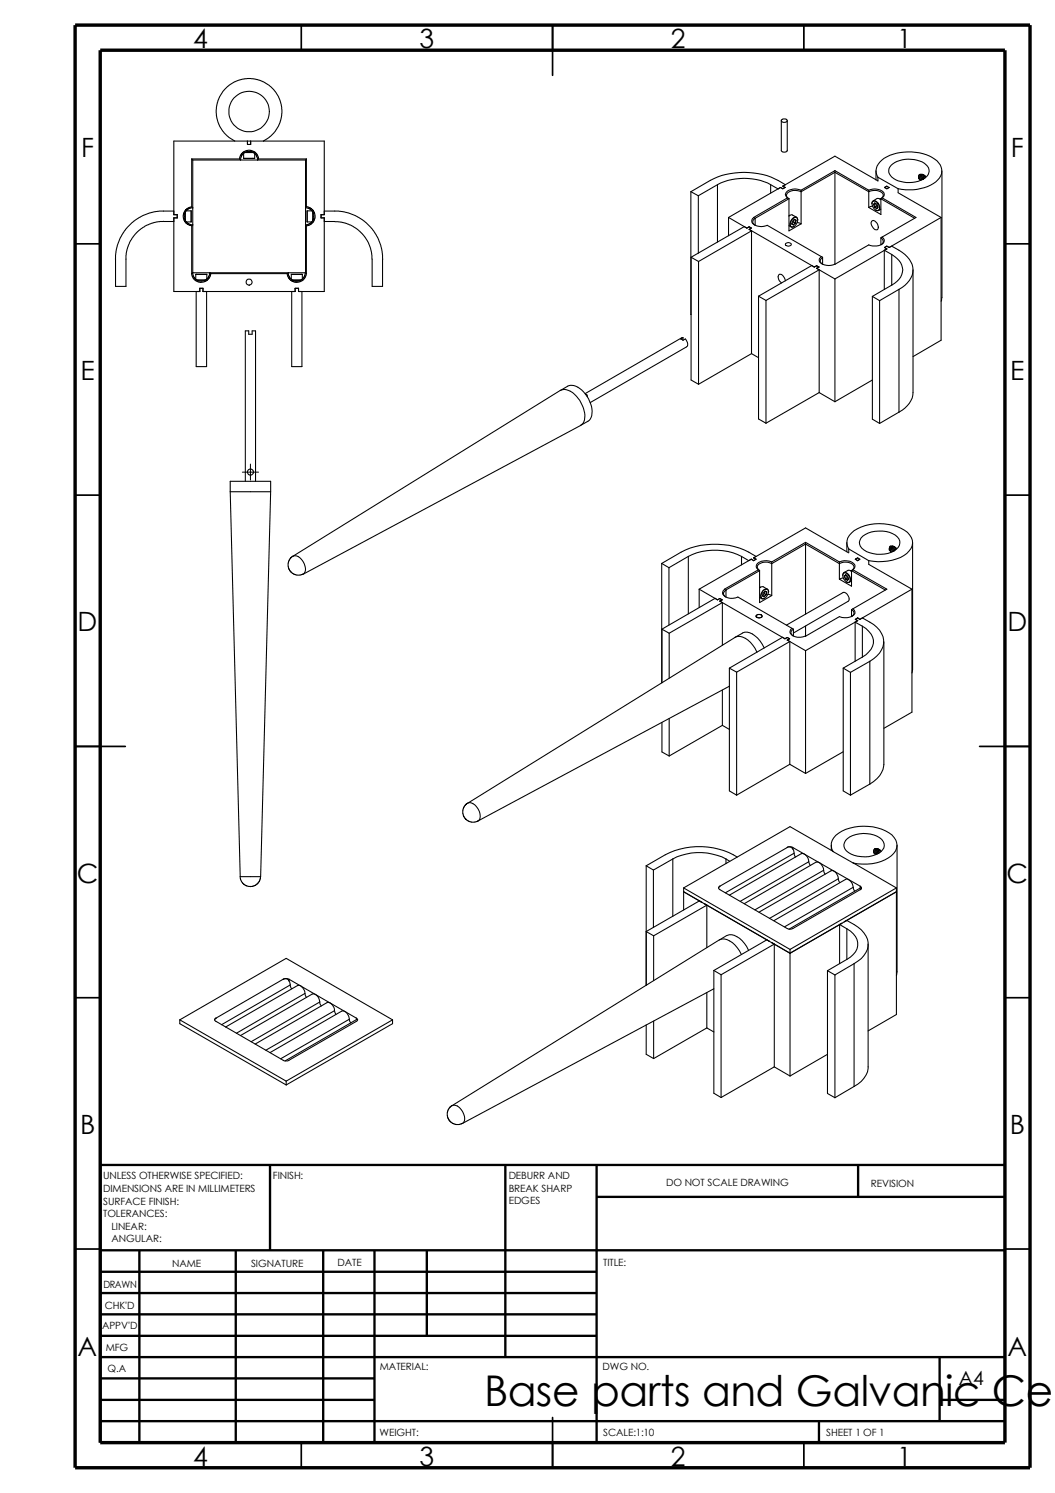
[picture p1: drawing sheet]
<svg xmlns="http://www.w3.org/2000/svg" width="210mm" height="297mm" viewBox="0 0 210 297" stroke-linecap="round" stroke-linejoin="round" font-family="sans-serif">
<g fill="none" stroke="#000" stroke-width=".34">
<path d="M59.9 5v5M109.9 5v10M159.9 5v5M14.9 48.5h5M199.9 48.5h5M14.9 98.5h5M199.9 98.5h5M14.9 148.5h10M194.9 148.5h10M14.9 198.5h5M199.9 198.5h5M14.9 248.5h5"/>
<path d="M199.9 248.5h5M59.9 287v5M109.9 282v10M159.9 287v5"/>
</g>
<g fill="none" stroke="#000" stroke-width=".47">
<path d="M53.7 231.8v17M100.5 231.8v38.2M118.7 231.8v55.2M118.7 238.1h81.2M170.7 231.8v6.3M199.9 231.8h-180v55.2M19.9 248.8h180M19.9 257.3h98.8M19.9 253h98.8M27.7 248.8v38.2M46.9 248.8v38.2M64.3 248.8v38.2"/>
<path d="M74.5 248.8v38.2M84.9 248.8v17M19.9 265.8h98.8M19.9 261.5h98.8M19.9 278.5h54.6M19.9 274.2h54.6M19.9 270h180M186.9 278.5h13M186.9 270v12.7M19.9 282.7h180M162.9 282.7v4.3"/>
</g>
<path d="M14.9 5h190v287h-190zM19.9 10h180v277h-180z" fill="none" stroke="#000" stroke-width=".68" stroke-linecap="butt"/>
<g fill="none" stroke="#000" stroke-width=".21">
<path d="M34.6 28.1h29.9v14.6h-.6v.6h.6v14.7h-5.1v-.6h-.7v.6h-18.3v-.6h-.6v.6h-5.2v-14.7h.7v-.6h-.7zM38.1 31.6v9.5M38.1 31.6h9.6M38.1 31.6l.3 .2M38.4 31.8h22.4M38.4 31.8v22.5M46.7 28.1l-1.7-1.2-.6-.7-.8-1.2-.5-2-.1-1.2 .2-1.4 .5-1.2 .7-1 1.2-1.2 1.4-.9 2.2-.5 2.1 .2 1.2 .5 1.1 .7 1.4 1.5 .6 1.1 .4 1.2v2.2l-.5 2-1 1.5-.9 .8-1.2 .8M47.7 31.6l.2 .2M48.5 31.5h2.2M48.5 30.5v1M48.7 30.4h1.8M48.7 30.3h1.7"/>
<path d="M48.9 30.2v.1M49.2 28.1v.6h.7v-.6M49.9 30.1l.3 .1M50.2 30.2v.1M50.7 30.5v1M51.4 31.6l-.3-.9-.4-.5-.7-.3h-.6l-1.2 .5-.4 .7-.1 .5M60.8 31.8v22.5M61 31.6h-9.6l-.1 .2-.1-.5-.4-.7-.5-.3-.8-.2-.7 .2-.5 .4-.4 .6-.1 .5M61 31.6v9.5M61 31.6l-.2 .2M137.5 38.1l1.4 .8M137.5 38.1v24.5"/>
<path d="M138.9 38.9v11.5M142.7 36.7a11.7 11.7 0 0 1 10.6 0M142.7 36.7v11.5M142.7 36.7l-3.8 2.2M153.3 36.7v1.7M153.3 36.7l1.5 .9 .5-.3M155.3 37.3l-10.4 6M155.4 24v6l.4 .3 .6-.1 .2-.2v-6M155.4 23.9l.4-.2h.5l.2 .1 .1 .3-.2 .2h-.6l-.4-.2zM155.7 37l.6-.3a15 15 0 0 0-15-.8l-3.8 2.2M155.7 37l.5 .3-.5 .2-.4-.2M156.7 39.4l-6.7 3.9"/>
<path d="M156.7 39.4l.3 .1M157 39.5a.74 .74 0 0 1-.5-.7 .74 .74 0 0 1 .6-.7l1.2-.2 1.1 .2 6.7-3.8 6.7 3.8a2.3 2.3 0 0 1 2.9 .6 .85 .85 0 0 1-.4 .8M157 39.5l-6.8 3.9M157 39.5v6.4l2.4-1.4M159.4 37.8a2.57 2.57 0 0 0-3.1 .6 .79 .79 0 0 0 .4 1M159.4 37.8v6.7M166.1 34v18.6M166.1 34l-6.7 3.8M166.1 34l6.7 3.8M172.8 37.8a2.6 2.6 0 0 1 3.1 .6 .75 .75 0 0 1-.4 1M172.8 37.8v3.5M174.3 34v1.8"/>
<path d="M174.7 35.3a2.71 2.71 0 0 1 1.2-3.8 9.8 9.8 0 0 1 10.5 .5 2.68 2.68 0 0 1-.7 4.5 10 10 0 0 1-7 1M174.7 35.3l4 2.2M174.7 35.3v.7M174.7 36l-8.6-4.9-10.4 5.9M175 39.6l.3 .1-.6-.2-1 .5M175.3 39.5v3.2l-2.5-1.4M175.3 39.5l6.7 3.9M175.5 39.4l6.7 3.9-6.7 3.9M175.5 39.4l-.2 .1M176 37.3l.4-.3 .5 .3-.5 .2zM177.3 32.9a5.8 5.8 0 0 1 6.9-.1 1.65 1.65 0 0 1-.5 2.8 5.7 5.7 0 0 1-6.5-.7 1.49 1.49 0 0 1 .1-2zM178.7 37.5v.8"/>
<path d="M178.7 38.4l8.5 4.9M183 34.7a.87 .87 0 0 1 1.1 .5 .72 .72 0 0 0-1.1-.3l.1 .9-.3-.3M183 34.7l-.2 .4v.4M183 34.7l-.2 .2v.6M183.3 34.8v.3M183.3 34.7a.85 .85 0 0 0-.1 1.2M183.4 35.8l-.2-.7 .1-.4a.91 .91 0 0 0 0 1.1M183.6 35.7l-.2-.4 .1-.6 .1 1M183.6 34.8l.2 .8M183.7 34.8l.2 .7M183.9 34.9l.1 .5M183.9 35l.2 .3"/>
<path d="M187.4 34v25.2l-.2 .7M32.6 44l-2 .3-1.8 .7-1.5 1.1-1.3 1.7-.6 1.4-.3 1.6v6.2h-2.1v-5.4M32.6 44.1h2M34.6 42h-2.9l-1.8 .3-1.6 .6-1.7 1.1-1.6 1.6-1.1 1.7-.7 2.3-.3 2M36.7 43.5l.1 .1M36.7 42.5h.1M36.8 42.2v1.7M36.9 42.2v1.7M37 44.2h1M37 42h1M38 42v2.2M38.1 41.1l-1 .5-.4 .4-.3 .8 .1 .7 .4 .7 .4 .4 .8 .3"/>
<path d="M38.1 54.4l.4 1 .5 .5 .8 .3 .8-.1 .6-.3 .5-.5 .3-.9M38.1 41.1l.3 .3-.8 .1-.6 .4-.3 .6-.1 .6 .1 .5 .3 .6 .6 .4 .7 .1-.2 .2M38.1 44.9v9.5M38.4 54.3l.1 .7 .4 .5 .6 .4 .5 .1 .6-.1 .5-.4 .5-.5 .1-.7M38.4 54.3l-.3 .1M38.4 54.3h22.4M38.9 54.6h2.2M38.9 54.6v.9M39 58v14.9h2.1v-14.9M39.2 55.7h1.7M39.2 55.8h1.7M39.5 55.8h.1"/>
<path d="M39.5 55.8v.1M40.7 55.8h.1M41.1 54.6v.9M41.8 54.3l.2 .1M42 54.4h15.1l.3-.1 .1 .7 .4 .5 .6 .4 .6 .1 .5-.1 .6-.4 .4-.5 .1-.7 .3 .1M57.1 54.4l.5 1.1 .4 .4 .8 .3 .8-.1 .6-.3 .5-.5 .3-.9M58 54.6h2.2M58 54.6v.9M58 58v14.9h2.1v-14.9M58.2 55.7h1.7M58.3 55.8h1.6M58.5 55.8h.1"/>
<path d="M59.6 55.8l-.8 .1M59.6 55.8v.1M59.6 55.8h.1M60.2 54.6v.9M60.8 41.3l.7 .2 .5 .4 .3 .4 .2 .7-.1 .6-.3 .6-.6 .4-.7 .1 .2 .2M60.8 54.3l.2 .1M61 41.1l.8 .3 .5 .5 .4 1v.6l-.4 .7-.5 .5-.8 .2M61 54.4h.1M61 44.9v9.5M61 41.1l-.2 .3M61.1 44.2h1M61.1 42h1"/>
<path d="M61.1 42v2.2M62.2 42.2v1.7M62.3 43.6h.1M62.3 42.5h.1M62.3 42.2v1.7M64.5 44.1h2.8l1.6 .3 1.1 .5 1.1 .7 1.4 1.4 .9 1.4 .5 1.8 .1 1.4v5.4h2.1v-5.4M64.5 42h2.9l1.8 .3 1.6 .6 1.7 1.1 1.6 1.6 1.1 1.7 .7 2.3 .3 2M137.5 51.2l1.5 .8M137.5 51.2v24.4l1.5 .9M139 52v24.5M144.9 43.3l3.7 2.1 .5-.3 .4 .3-.4 .2M144.9 43.3v3.6"/>
<path d="M148.1 45.1l-10.6 6.1M149.1 45.6l.4 .3M149.1 45.6l12.9 7.5M149.5 45.9l-10.5 6.1M149.5 45.9v24.5M150 43.3a.81 .81 0 0 0-.4 .9 .81 .81 0 0 0 .7 .6l1.2 .3 1.2-.3 10.7 6.3M150 43.3l.2 .1M150.2 43.4a.74 .74 0 0 0-.4 .7 .74 .74 0 0 0 .4 .7M150.2 43.4v1.4M150.9 58.9l1.5 .9M150.9 58.9v24.5l1.5 .8M152.4 59.8v24.4"/>
<path d="M152.4 59.8l10.6-6.1v24.4M156.3 55.9a1.4 1.4 0 0 0-1.2-1.3 1.19 1.19 0 0 0 .4 1.7M156.3 48.5l.5-.2 .5 .1 .1 .2a.65 .65 0 0 1-.6 .4 .65 .65 0 0 1-.5-.4zM157 44.9l.4 .2M157.1 42.8l-.1 .2 .6-.2 .9 .4M157.6 44.5l.2 .2M157.7 43.6a.59 .59 0 0 1 .9-.2 1.37 1.37 0 0 1-1.1 1.8 1.08 1.08 0 0 1 .2-1.6zM157.8 44.7h.1M157.9 44.2l-.3 .2M157.9 44.2l.3 .2M157.9 43.7v.5M158 43.7l.3 .1"/>
<path d="M158.2 44.4h.1M158.2 44.4l-.4 .3M158.3 44.4l-.4 .3M158.3 43.8h.1M158.3 43.8l-.1 .6M158.4 43.8l-.3-.2-.5 .4-.1 .6 .4 .1M158.4 43.8l-.1 .6M158.6 44.3l.8 .2M158.7 43.8a.56 .56 0 0 0-.4-.7 .56 .56 0 0 0-.7 .5l-.4 .8a.61 .61 0 0 0 .4 .8l.4-.1M162 53.1l-.5-.3-10.6 6.1M162 53.1l.5-.2 .4 .2-.4 .3 3.6 2.1M163.4 51.1a.81 .81 0 0 0-.4 .8 .81 .81 0 0 0 .7 .7l1.2 .2 1.2-.2"/>
<path d="M163.4 51.1l.3 .1M163.7 51.2l-.3 .2a.65 .65 0 0 0 .2 1.1M163.7 51.2v1.4M166.1 55.5v24.4M173.4 44.1a.67 .67 0 0 1 1.1 .3l.2 .6a.55 .55 0 0 1-.3 .8 .55 .55 0 0 1-.7-.5l-.4-.8zM173.5 40.5v-.2a.54 .54 0 0 1 .4-.4 .54 .54 0 0 1 .6 .3 1.01 1.01 0 0 1 .2 1.7l-.5-.1M173.5 40.5h.1M173.6 59v24.4l1.4 .8M173.6 59l1.4 .8M173.6 41l-.8 .3M173.7 40.1a1.14 1.14 0 0 1 1.1 .5 1.14 1.14 0 0 1 0 1.3 1.27 1.27 0 0 1-1.1-1.8zM173.8 40.6l.2-.2 .5 .2 .2 .6-.2 .3"/>
<path d="M173.8 40.6l.2 .6M173.8 40.6l.1 .1M173.9 40.7l.3-.2 .2 .5M173.9 40.7l.1 .5M174 41.2l.5 .3M174 41.2l.5 .2M174 41.2h.1M174.1 40.4l-.2 .3M174.4 41l.3 .2-.2 .2M174.4 41l-.4 .2M174.5 41.4v.1M175 59.8v24.4"/>
<path d="M175.3 47.3a.74 .74 0 0 1 .4 .7 .74 .74 0 0 1-.4 .7zM175.3 41.6l-.5 .3M175.5 47.2a.84 .84 0 0 1 .4 .8 .84 .84 0 0 1-.7 .7 3 3 0 0 1-2.4 0l-6.7 3.9M175.5 47.2l-.2 .1M175.9 49.8l1.5 .8M175.9 49.8v7.8M176.4 49.5l-.5 .3M176.4 49.5l-10.3 6M176.9 49.2l.5-.2a7.3 7.3 0 0 1 4.1 3.6 4.3 4.3 0 0 1-2.6 5M176.9 49.2l-.5-.2-.4 .2 .4 .3M177.4 50.6a3.4 3.4 0 0 1 2 4.1 4 4 0 0 1-2 2M177.4 50.6v6.1"/>
<path d="M177.4 56.7l-3.8 2.3M178.9 57.6l-3.9 2.2M178.9 57.6v24.4M181.7 53.7v24.4a4.7 4.7 0 0 1-2.8 3.9M187.2 43.3l-10.3 5.9M187.2 43.3v24.4l-5.5 3.3M111.5 77.7l1.4-.9a3 3 0 0 1 3.6 1.6 4.8 4.8 0 0 1 .9 5l-.4 .4-1.5 .8M116.5 78.4l.3 .2v.4M135.9 67.2h-.3l-19.2 11.1M135.9 67.2l-.5 .2 .5 .3M135.9 67.7l.5-.3a1.12 1.12 0 0 1 .2 1.6l-19.2 11.1M135.9 67.2v.5"/>
<path d="M149.5 70.4l-10.5 6.1M149.5 70.4l1.4 .8M163 78.1l-10.6 6.1M163 78.1l3.1 1.8M173.6 75.6l-7.5 4.3M45.8 97.8h8M45.8 97.8v-2h8v2M45.8 97.8l2 76.6M48.8 95.8v-30h.7v.7h.7v-.7h.6v30M53.8 97.8l-1.9 76.6h-4.1M178.9 82l-3.9 2.2M58.3 110.7l-.6 .5-.4 .9v.6l.3 .8 .4 .5 .7 .3 1 .1 .6-.2"/>
<path d="M58.3 110.7l53.2-33a3.1 3.1 0 0 1 3.5 1.5 5.3 5.3 0 0 1 1.2 4.7l-.7 .8-55.1 29.5a2.33 2.33 0 0 0-.8-3.2l-.5-.4zM131.7 112.1l1.4 .8M131.7 112.1v23.7M133.1 112.9v11.4M136.9 110.7a11.9 11.9 0 0 1 10.6 0M136.9 110.7v11.4M136.9 110.7l-3.8 2.2M139.1 117.2l3.6 2.1M139.1 117.2v3.7M142.7 119.3l-.4-.3-10.6 6.2M142.7 119.3l.5-.2 .5 .2-.5 .3M143.2 119.6l.5 .3"/>
<path d="M143.2 119.6l13 7.5M143.7 119.9l-10.6 6.1M143.7 119.9v8.5M144.1 117.3a.81 .81 0 0 0-.3 .7 .81 .81 0 0 0 .5 .7 2.67 2.67 0 0 0 2.5 .1l10.8 6.2M144.1 117.3l.3 .1M144.4 117.4a.69 .69 0 0 0-.5 .7 .69 .69 0 0 0 .5 .6M144.4 117.4v1.4M147.5 110.7v1.7M147.5 110.7l1.5 .8 .5-.2M149.5 111.3l-10.4 5.9M149.9 111l.5-.3a15.1 15.1 0 0 0-14.9-.8l-3.8 2.2M149.9 111l.5 .3-.5 .2-.4-.2"/>
<path d="M150.9 113.4l-6.8 3.9M150.9 113.4l.2 .1M151.1 113.5a.77 .77 0 0 1-.4-.8 .77 .77 0 0 1 .6-.6 2.5 2.5 0 0 1 2.2 0l6.8-3.9 6.7 3.9a2.09 2.09 0 0 1 2.9 .6v.3l-.5 .5M151.1 118.9l.5 .2M151.1 113.5l-6.7 3.9M151.1 113.5v6.4l2.4-1.4M151.2 116.9l.5-.2 1 .5M151.3 116.8l-.2 .1M151.4 118.8l.3 .4 .4-.2M151.7 118.5l.3 .2M151.8 117.5a.64 .64 0 0 1 1-.1 1.43 1.43 0 0 1-1 1.7 .73 .73 0 0 1-.2-1.2zM152 118.7h.1"/>
<path d="M152.1 118.1l-.3 .3M152.1 118.1l.3 .2M152.1 117.7v.4M152.2 117.6l.3 .2M152.4 118.3h.1M152.4 118.3l-.4 .4M152.5 117.8l-.1 .5M152.6 117.8l-.4-.2-.4 .4-.1 .6 .3 .1M152.6 117.8l-.2 .5M152.6 117.8h-.1M152.8 118.2l.7 .3M153 117.7l-.2-.4a.94 .94 0 0 0-1.4 .9v.6"/>
<path d="M153.5 111.8a2.56 2.56 0 0 0-3 .6v.4l.4 .6M153.5 111.8v6.7M160.3 107.9l-6.8 3.9M160.3 107.9v14.3M160.3 107.9l6.7 3.9M167 111.8a2.64 2.64 0 0 1 3.1 .6v.4l-.4 .6M167 111.8v3.4M167.7 114.4a.45 .45 0 0 1 .1-.4 .45 .45 0 0 1 .5-.1 1.34 1.34 0 0 1 .7 2l-.6-.1M167.7 114.4v.1M167.8 115l-.8 .2M167.9 114a1.16 1.16 0 0 1 1.1 .6 1.16 1.16 0 0 1-.1 1.3 1.27 1.27 0 0 1-1-1.9zM168 114.6l.2-.3 .5 .3 .2 .6-.3 .3"/>
<path d="M168 114.6l.2 .6M168 114.6h.1M168 114.6l.2 .5M168.2 115.2l.4 .3M168.2 115.1l.4 .3M168.2 115.1v.1M168.3 114.4l-.3 .2M168.4 114.4l-.4 .2M168.4 115.8h.1M168.4 114.4l.2 .6M168.5 107.9v1.9M168.6 115l.2 .1"/>
<path d="M168.6 115l-.4 .1M168.6 115.4v.1M168.8 110l-8.5-5-10.4 6M168.9 109.2a2.61 2.61 0 0 1 1-3.6 9.8 9.8 0 0 1 10.7 .3 2.58 2.58 0 0 1-.2 4.2 9.5 9.5 0 0 1-7.6 1.4M168.9 109.2l3.9 2.3M168.9 109.2v.8M168.9 115.1l-.3 .3M169.3 113.5l.1 .2-.7-.2-.8 .4M169.4 115.6l-.4 .2M169.4 113.5v3.1l-2.4-1.4M169.4 113.5l6.7 3.9M169.7 113.4l6.7 3.8-6.7 3.9"/>
<path d="M169.7 113.4l-.3 .1M170.2 111.3l.4-.3 .5 .3-.5 .2zM171.3 107a5.8 5.8 0 0 1 7.3-.2 1.68 1.68 0 0 1-.7 2.8 5.9 5.9 0 0 1-6.4-.5 1.52 1.52 0 0 1-.2-2.1zM172.8 111.5v.8M172.9 112.3l8.5 4.9M177.1 108.7a1.1 1.1 0 0 1 1.3 .5 .7 .7 0 0 0-1.2-.3v.9l-.2-.3M177.1 108.7l-.1 .8M177.4 109.1v-.4l-.2 .5 .1 .6M177.5 108.7a.95 .95 0 0 0 0 1.1M177.5 108.7l-.1 .6 .2 .4M177.6 108.7l.2 .9M177.7 108.7l.1 .9"/>
<path d="M177.8 108.8l.2 .7M177.9 108.8l.2 .7M178.1 108.9l.1 .4M181.4 117.2l-10.3 6M181.4 117.2v24.5l-5.5 3.2M181.6 107.9v25.3l-.2 .7M131.7 125.2l1.4 .8M131.7 125.2v10.6M133.1 126v8.9M143.7 137.3v7M145.1 136.5l-50 26.8M145.1 132.9v24.5l1.5 .8"/>
<path d="M145.1 132.9l1.5 .8M146.6 133.7v24.5M146.6 133.7l10.5-6.1v24.5M147.7 125.9a2.23 2.23 0 0 1 2.5 .6 6.3 6.3 0 0 1 1.9 2.4M147.7 126l-1.4 .8M150.5 122.5a.81 .81 0 0 1 1-.2l.1 .3a.73 .73 0 0 1-1.2 0zM150.6 129.8a5.2 5.2 0 0 0-3.4-3.2l-.9 .1-53.3 33.1M156.2 127.1l-.5-.3-10.6 6.1M156.2 127.1l.4-.3 .5 .3-.5 .2 3.7 2.2M156.5 124.4l11.2-6.5a1.15 1.15 0 0 1 1 1.7l-10.8 6.3M157.6 125a.91 .91 0 0 0-.4 1.1 .91 .91 0 0 0 1 .6 3 3 0 0 0 2.1-.2M157.6 125l.3 .2"/>
<path d="M157.9 125.2a.69 .69 0 0 0-.6 .6 .69 .69 0 0 0 .5 .7M157.9 125.2v1.3M160.3 129.5v24.4M167.8 132.9v24.5l1.4 .8M167.8 132.9l1.4 .9M169.2 133.8v24.4M169.4 121.3a.73 .73 0 0 1 .5 .6 .73 .73 0 0 1-.4 .7M169.4 121.3v1.4M169.7 121.1a.83 .83 0 0 1 .4 .8 .83 .83 0 0 1-.6 .7 3 3 0 0 1-2.5 .1l-6.7 3.9v-2.1M169.7 121.1l-.3 .2M170.1 123.8l1.5 .8M170.1 123.8v7.8"/>
<path d="M170.6 123.5l-.5 .3M170.6 123.5l-10.3 6M171.1 123.2l.5-.3a7.8 7.8 0 0 1 3.8 3.1 3.8 3.8 0 0 1-1.6 5.1l-.7 .5M171.1 123.2l-.5-.3-.4 .3 .4 .3M171.6 124.6a3.4 3.4 0 0 1 2 4 4.9 4.9 0 0 1-2 2.1M171.6 124.6v6.1M171.6 130.7l-3.8 2.2M173.1 131.6v24.4M173.1 131.6l-3.9 2.2M175.9 127.7v24.4a4.9 4.9 0 0 1-2.8 3.9M93 159.8l-.6 .6-.3 .8v.6l.3 .8 .6 .6 .8 .4h.6l.7-.3M93 159.8a1.4 1.4 0 0 1 1.8 .7 2.49 2.49 0 0 1 .6 2.6l-.3 .2"/>
<path d="M131.7 143.7v5.9l1.4 .8M133.1 143v7.4M143.7 144.3l-10.6 6.1M143.7 144.3l1.4 .8M157.1 152.1l-10.5 6.1M157.1 152.1l3.2 1.8M167.8 149.6l-7.5 4.3M173.1 156l-3.9 2.2M51.8 174.4v.5l-.4 .7-.7 .6-.9 .2-.8-.2-.4-.2-.7-1-.1-.6M128.6 172.3l1.4 .8M128.6 172.3v23.7M130 173.1v11.4"/>
<path d="M133.9 170.9a11.6 11.6 0 0 1 10.5 0M133.9 170.9v11.4M133.9 170.9l-3.9 2.2M136 176.7v4.4M136 176.7l21.2 12.2M139.1 179.2l-10.5 6.1 1.4 .9M139.7 179.5l-3.7-2.1 21.2 12.3M140.1 179.8l.5 .3M143.2 176.3l-.2 .4M143.2 176.3a.35 .35 0 0 0-.2 .4 .35 .35 0 0 0 .2 .3l13.8 7.9 .7-.2 13.5-7.7M143.2 176.3v.1M144.4 170.9v.9"/>
<path d="M144.4 170.9l.8 .5M146.7 170.5a14.8 14.8 0 0 0-14.3-.4l-3.8 2.2M156.6 168.6l.2-.1a.82 .82 0 0 1 .9 .4M156.6 168.6a.98 .98 0 0 1 1.1 0M156.6 168.6h.1M156.6 168.6l-13.4 7.7M157.7 168.9l.3 .9M157.7 168.6v.3M157.7 168.6l13.5 7.7M158 169.8l.3 .7M158 169.8l-13.7 7.8M160.9 171.4l.3 .8"/>
<path d="M160.9 171.4a1.52 1.52 0 0 0-1.5-1.6l-14.3 8.3M160.9 171.4l-13.6 7.9M163.9 173.1l.3 .8M163.9 173.1a1.59 1.59 0 0 0-1.6-1.6l-14.2 8.3M163.9 173.1l-13.7 7.9M165.4 168.1v1.1M165.7 169.4a2.58 2.58 0 0 1 1.1-3.6 9.8 9.8 0 0 1 10.7 .3 2.53 2.53 0 0 1-.2 4.2 9.1 9.1 0 0 1-7.5 1.4M165.7 169.4l4.1 2.3M165.7 169.4h.1M165.7 169.4l-8.5-4.9-21.2 12.2M166.8 174.8l.3 .8M166.8 174.8a1.64 1.64 0 0 0-1.3-1.6l-14.5 8.3"/>
<path d="M166.8 174.8l-13.7 7.9M168.2 167.2a5.7 5.7 0 0 1 7.2-.2 1.67 1.67 0 0 1-.6 2.8 6.1 6.1 0 0 1-6.4-.5 1.52 1.52 0 0 1-.2-2.1zM169.8 176.5l.3 .8M169.8 176.5a1.73 1.73 0 0 0-1.4-1.6l-14.4 8.3M169.8 176.5l-13.7 7.9M169.8 171.7l8.6 5M171.2 176.3v.4h.2l-.2 .3M171.2 176.3a.35 .35 0 0 1 .2 .4 .35 .35 0 0 1-.2 .3M171.2 176.7l-14.2 8.2M174 168.9a.97 .97 0 0 1 1.3 .5 .74 .74 0 0 0-1.2-.3l.1 .9-.3-.3M174 168.9l-.2 .3 .1 .5M174 168.9l-.2 .4 .1 .4"/>
<path d="M174.3 168.9v.4M174.3 168.9a.8 .8 0 0 0-.1 1.1M174.4 169.9a.86 .86 0 0 1 0-1l-.1 .5 .2 .5M174.5 168.9l.2 .9M174.6 168.9l-.1 .4 .3 .5M174.7 168.9l.2 .8M174.8 169l.1 .7M175 169.1l.1 .4M178.4 176.7v25.1l-5.7 3.3M178.4 176.7l-21.2 12.2M178.5 168.1v25.3l-.1 .7M56.3 194.8a.98 .98 0 0 1 1.4 1v.2"/>
<path d="M56.3 194.8l.5-.1 .7 .1M56.3 194.8h.1M56.3 194.8l-13.3 7.8M57.5 194.8v.4M57.5 194.8l13.4 7.8M57.7 196l.3 .7M57.7 196l-13.6 7.9M60.7 197.7l.3 .7M60.7 197.7a1.61 1.61 0 0 0-1.4-1.7l-14.4 8.3M60.7 197.7l-13.7 7.9M63.6 199.3l.3 .9M63.6 199.3a1.5 1.5 0 0 0-1.5-1.5l-14.3 8.2"/>
<path d="M63.6 199.3l-13.6 8M130 186.2v8.9M140.6 180.1l-10.6 6.1M140.6 180.1v8.5M140.6 197.5v7M142 196.7l-50 26.8M142 193.1v24.4l1.5 .9M142 193.1l1.5 .8M143.1 187a3 3 0 0 1 3.6 1.6l.8 1.3M143.1 187l-53.1 33M143.5 193.9v24.5M143.5 193.9l10.6-6.1v24.5"/>
<path d="M144.6 186.1l-1.4 .9M144.6 186.1a2.29 2.29 0 0 1 2.6 .6 6.3 6.3 0 0 1 1.7 2.4M153.1 187.3l-.5-.3-10.6 6.1M153.5 187.5l3.7 2.2M157.2 189.7l21.2-12.3-10.4 6 .5-.3a8.4 8.4 0 0 1 3.8 3.1 3.7 3.7 0 0 1-1.6 5l-.8 .5M157.2 188.9v25.2M164.6 193.1v24.5l1.5 .8M164.6 193.1l1.5 .9M166.1 194v24.4M167 183.9v7.8M167 183.9l1.5 .9M167.5 183.7l-.5 .2"/>
<path d="M168.5 184.8a3.4 3.4 0 0 1 2 4 4.5 4.5 0 0 1-2 2.1M168.5 184.8v6.1M168.5 190.9l-3.9 2.2M169.9 191.7l-3.8 2.3M169.9 191.7v24.5M172.7 187.8v24.5a4.5 4.5 0 0 1-2.8 3.9M35.8 202.9v.8l21.1 12.2M35.8 202.9l21.1 12.2M35.8 202.9l21.1-12.2 21.2 12.2M43 202.6l-.3 .3M43 202.6l-.3 .2 .1 .4 13.8 7.9 .8-.1 13.5-7.8a.33 .33 0 0 0 .3-.3 .33 .33 0 0 0-.3-.3M43 202.6h.1"/>
<path d="M56.9 215.1v.8M66.5 201.1l.3 .7M66.5 201.1a1.51 1.51 0 0 0-1.4-1.6l-14.3 8.2M66.5 201.1l-13.6 7.9M69.5 202.8l.3 .7M69.5 202.8a1.51 1.51 0 0 0-1.5-1.6l-14.3 8.2M69.5 202.8l-13.7 7.9M70.9 202.9h.3M70.9 202.9l-14.2 8.2M70.9 202.6v.3M78.1 202.9l-21.2 12.2M78.1 202.9v.8l-21.2 12.2"/>
<path d="M90 220l-.7 .5-.3 .9v.6l.3 .8 .4 .5 .7 .3 1 .1 .6-.2M90 220a2.29 2.29 0 0 1 2.4 2.1 1.2 1.2 0 0 1-.4 1.4M128.6 203.9v5.9l1.4 .8M130 203.2v7.4M140.6 204.5l-10.6 6.1M140.6 204.5l1.4 .8M154.1 212.3l-10.6 6.1M154.1 212.3l3.1 1.8M164.6 209.8l-7.4 4.3M169.9 216.2l-3.8 2.2"/>
<circle cx="49.6" cy="22.2" r="4"/>
<circle cx="49.6" cy="56.1" r=".59"/>
<circle cx="49.8" cy="93.9" r=".6"/>
</g>
<path d="M48.2 93.9h3.2M49.8 92.3v3.2" fill="none" stroke="#000" stroke-width=".2"/>
<text font-size="8.4" x="96.3" y="279.7">Base parts and Galvanic Cel</text>
<g font-size="5.3">
<text x="38.4" y="9.6">4</text>
<text x="83.4" y="9.6">3</text>
<text x="133.5" y="9.6">2</text>
<text x="178.5" y="9.6">1</text>
<text x="16.1" y="31.3">F</text>
<text x="201.1" y="31.3">F</text>
<text x="16" y="75.6">E</text>
<text x="201" y="75.6">E</text>
<text x="15.5" y="125.6">D</text>
<text x="200.4" y="125.6">D</text>
<text x="15.3" y="175.6">C</text>
<text x="200.3" y="175.6">C</text>
<text x="15.9" y="225.6">B</text>
<text x="200.9" y="225.6">B</text>
<text x="15.5" y="269.8">A</text>
<text x="200.4" y="269.8">A</text>
<text x="38.4" y="291.6">4</text>
<text x="83.4" y="291.6">3</text>
<text x="133.5" y="291.6">2</text>
<text x="178.5" y="291.6">1</text>
</g>
<text font-size="3.9" x="190.8" y="275.5">A4</text>
<g font-size="2">
<text x="20.5" y="234.7">UNLESS OTHERWISE SPECIFIED:</text>
<text x="20.5" y="237.2">DIMENSIONS ARE IN MILLIMETERS</text>
<text x="20.5" y="239.6">SURFACE FINISH:</text>
<text x="54.3" y="234.7">FINISH:</text>
<text x="101.2" y="234.6">DEBURR AND</text>
<text x="101.2" y="237.1">BREAK SHARP</text>
<text x="101.2" y="239.6">EDGES</text>
<text x="132.5" y="236">DO NOT SCALE DRAWING</text>
<text x="173.3" y="236.2">REVISION</text>
<text x="20.5" y="242.1">TOLERANCES:</text>
<text x="22.2" y="244.6">LINEAR:</text>
<text x="22.2" y="247.1">ANGULAR:</text>
<text x="67.1" y="252">DATE</text>
<text x="120" y="252">TITLE:</text>
<text x="20.6" y="256.2">DRAWN</text>
<text x="34.2" y="252.1">NAME</text>
<text x="50" y="252">SIGNATURE</text>
<text x="20.9" y="260.4">CHK'D</text>
<text x="20.3" y="264.5">APPV'D</text>
<text x="21" y="268.9">MFG</text>
<text x="21.4" y="273.1">Q.A</text>
<text x="75.6" y="272.6">MATERIAL:</text>
<text x="119.9" y="272.6">DWG NO.</text>
<text x="75.5" y="285.6">WEIGHT:</text>
<text x="120" y="285.7">SCALE:1:10</text>
<text x="164.4" y="285.7">SHEET 1 OF 1</text>
</g>
</svg>
